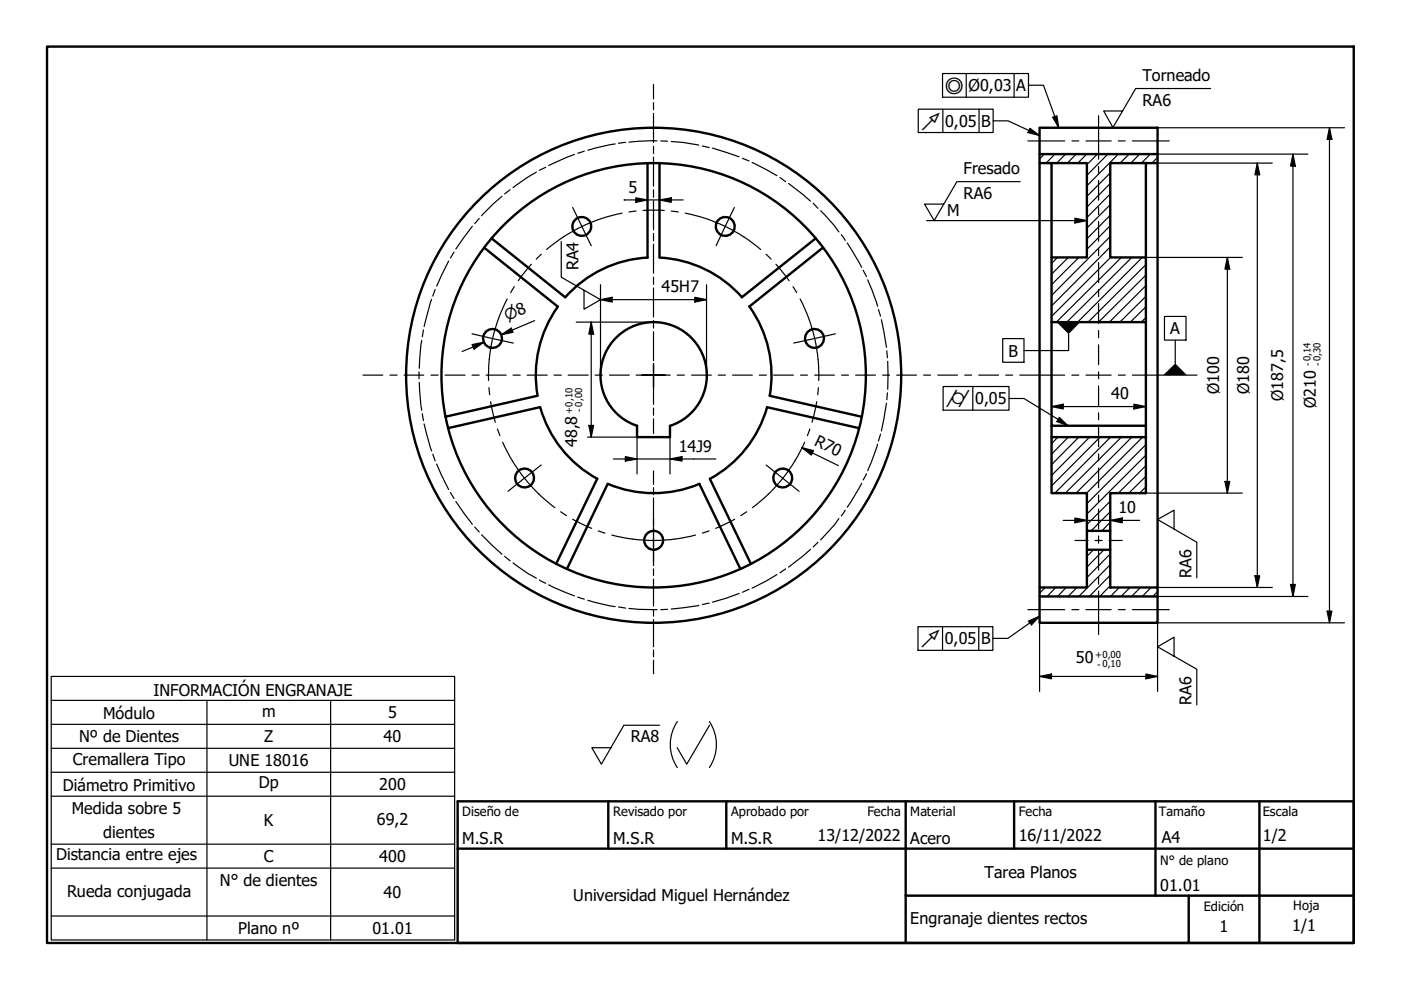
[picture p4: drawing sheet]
<svg xmlns="http://www.w3.org/2000/svg" width="297mm" height="210mm" viewBox="0 0 297 210" stroke-linecap="round" stroke-linejoin="round" font-family="sans-serif">
<!-- layer: Visible (ISO) -->
<g fill="none" stroke="#000" stroke-width=".51">
<path d="M137.3 34.6v20M139.8 34.6v20a25 25 0 0 1 17.5 8.4M220.4 27.1h25v7.5h-2.4v33.7h-20.1v-33.7h-2.5zM220.4 34.6v90M245.4 34.6v90M102.6 52.5l15.6 12.5M104.2 50.5l15.7 12.5a25 25 0 0 1 17.4-8.4M173 50.5l-15.7 12.5M174.5 52.5l-15.6 12.5a25 25 0 0 1 4.3 18.9l19.5 4.5M118.3 65a25 25 0 0 0-4.3 18.9M222.9 68.3v22h20.1v2.4M243 68.3v22"/>
<path d="M113.9 83.9l-19.5 4.5M114.5 86.3l-19.5 4.5M114.5 86.3a25 25 0 0 0 12.1 15.2l-8.7 18M142 90.3v2.4h-6.9v-2.4a11.3 11.3 0 0 1-5.6-17.4 11.3 11.3 0 0 1 18.2 0 11.3 11.3 0 0 1-5.6 17.4M182.1 90.8l-19.5-4.5a25 25 0 0 1-12.1 15.2M222.9 92.7h20.1v11.9h-7.6v8h-5v-8h-7.5zM222.9 90.3v2.4M128.8 102.6l-8.6 18M128.9 102.6a25 25 0 0 0 19.4 0M148.3 102.6l8.7 18M150.5 101.5l8.7 18M230.4 112.6v4"/>
<path d="M235.4 112.6v4M220.4 124.6h10v-8h5v8h10v7.5h-25z"/>
<circle cx="123.3" cy="48" r="2"/>
<circle cx="153.8" cy="48" r="2"/>
<circle cx="104.4" cy="71.8" r="2"/>
<circle cx="138.6" cy="79.6" r="45"/>
<circle cx="172.7" cy="71.8" r="2"/>
<circle cx="111.2" cy="101.3" r="2"/>
<circle cx="138.6" cy="114.6" r="2"/>
<circle cx="166" cy="101.3" r="2"/>
</g>
<!-- layer: Sombreado (ISO) -->
<g fill="none" stroke="#000" stroke-width=".25">
<path d="M221.4 32.7l-1 1M223.6 32.7l-1.8 1.9M225.9 32.7l-1.9 1.9M228.2 32.7l-1.9 1.9M230.4 32.7l-1.9 1.9M232.7 32.7l-2.3 2.2M234.9 32.7l-4.5 4.5M235.4 38.9l-5 5M235.4 36.7l-5 4.9M237.1 32.7l-6.7 6.7M239.4 32.7l-1.9 1.9M241.6 32.7l-1.8 1.9"/>
<path d="M243.9 32.7l-1.9 1.9M245.4 33.4l-1.2 1.2M224.2 54.6l-1.3 1.3M226.5 54.6l-3.6 3.5M228.7 54.6l-5.8 5.8M235.4 52.4l-12.5 12.5M235.4 50.1l-12.5 12.5M235.4 47.9l-5 5M235.4 45.6l-5 5M235.4 43.4l-5 5M235.4 41.1l-5 5M235.5 54.6l-12.6 12.5"/>
<path d="M237.7 54.6l-13.7 13.7M240 54.6l-13.8 13.7M242.2 54.6l-13.7 13.7M243 58.3l-10.1 10M243 56.1l-12.3 12.2M243 67.3l-1.1 1M243 65.1l-3.4 3.2M243 62.8l-5.6 5.5M243 60.6l-7.8 7.7M224.3 92.7l-1.4 1.4M226.5 92.7l-3.6 3.6M228.7 92.7l-5.8 5.8"/>
<path d="M231 92.7l-8.1 8.1M233.2 92.7l-10.3 10.3M235.5 92.7l-11.9 11.9M237.7 92.7l-11.8 11.9M240 92.7l-11.8 11.9M242.3 92.7l-11.9 11.9M243 98.7l-5.9 5.9M243 96.5l-12.6 12.5M243 94.3l-12.6 12.5M231.8 116.6l-1.4 1.4M234.1 116.6l-3.7 3.6M235.4 119.7l-6.7 6.8"/>
<path d="M235.4 117.4l-5 5.1M235.4 110.7l-1.8 1.9M235.4 108.5l-4.1 4.1M235.4 106.3l-5 4.9M243 103.2l-1.4 1.4M243 101l-3.7 3.6M221.6 124.6l-1.2 1.2M223.8 124.6l-1.8 1.9M226.1 124.6l-1.9 1.9M228.3 124.6l-1.9 1.9M235.4 124.2l-2.2 2.3M235.4 122l-4.5 4.5"/>
<path d="M237.3 124.6l-1.8 1.9M239.6 124.6l-1.9 1.9M241.8 124.6l-1.9 1.9M244 124.6l-1.8 1.9M245.4 125.4l-1 1.1"/>
</g>
<!-- layer: Borde (ISO) -->
<path d="M10 9.9h277v190h-277z" fill="none" stroke="#000" stroke-width=".51"/>
<g fill="none" stroke="#000" stroke-width=".51">
<path d="M220.4 32.7h25M222.9 34.6h7.5v20h-7.5M243 34.6h-7.6v20h7.6M220.4 126.5h25"/>
<circle cx="138.6" cy="79.6" r="52.5"/>
</g>
<g fill="none" stroke="#000" stroke-width=".25">
<path d="M138.6 17.9v3.1M113.7 36.5l-1.8 1.1-3.1 2.2M115.7 35.5l-1.3 .6M121.8 32.7l-5.5 2.4M123.9 32l-1.4 .5M130.4 30.5l-5.7 1.3M132.7 30.2l-1.6 .2M138.6 21.8v1.5M138.6 24v6.2M138.6 31v1.5M138.6 33.3v6.2M139.3 29.9l-6 .2"/>
<path d="M140.1 29.9h1.4M142.3 30l2.5 .2 3.3 .6M148.9 31l1.5 .3M151.1 31.4l5.6 1.8M157.4 33.6l1.4 .5M159.4 34.5l5.3 2.7M165.4 37.6l1.2 .9M167.2 38.9l4.6 3.7M95.1 55.3l-2.5 5.4M96.3 53.4l-.8 1.3M100.1 48l-3.5 4.8M101.6 46.3l-1 1.1"/>
<path d="M106.4 41.6l-1.9 1.7-2.4 2.5M108.1 40.2l-1.1 .9M138.6 40.2v1.6M138.6 42.6v6.1M138.6 49.5v1.5M138.6 51.8v6.1M138.6 58.8v1.5M172.4 43.1l1 1.1M174 44.7l2.9 3.2 1 1.3M178.4 49.8l.8 1.2M179.6 51.5l3.1 5.2M183 57.3l.7 1.3"/>
<path d="M184 59.3l2.1 5.6M88.8 78.8v1.5M89.4 72.2l-.5 5.9M89.8 69.9l-.3 1.5M91.5 63.5l-1.6 5.8M92.3 61.4l-.5 1.4M138.6 61.1v6.1M138.6 68v1.6M138.6 70.3v6.2M138.6 77.3v1.5M138.6 79.5v6.3M186.2 65.6l.5 1.4"/>
<path d="M186.9 67.8l1.1 5.8M188 74.4l.2 1.5M188.2 76.6v5.9M88.9 81.1l.5 5.9M89.5 87.7l.3 1.5M89.9 89.9l1.6 5.7M91.8 96.3l.5 1.4M92.6 98.4l2.5 5.4M138.6 86.5v1.5M138.6 88.8v3.1M138.6 99.9v2.8M186.1 94.2l-2.1 5.6"/>
<path d="M186.7 92l-.5 1.5M188 85.5l-1.1 5.8M188.2 83.3l-.2 1.4M95.5 104.4l.8 1.3M96.6 106.3l3.5 4.9M100.6 111.7l1 1.1M102.1 113.4l4.3 4.1M107 118l1.1 .9M108.8 119.4l3.1 2.2 1.8 1M138.6 103.4v1.5M138.6 105.6v5.7M138.6 112v1.4"/>
<path d="M138.6 114.1v5.8M171.8 116.5l-4.6 3.7M173.4 115l-1 1M177.9 110l-1 1.3-2.9 3.2M179.2 108.2l-.8 1.2M182.7 102.5l-3.1 5M183.7 100.4l-.7 1.4M114.4 123l1.3 .7M116.3 124l5.5 2.3M122.5 126.6l1.4 .4M124.7 127.3l5.7 1.3M131.1 128.7l1.6 .2"/>
<path d="M133.3 129l6 .3M138.6 120.6v1.4M138.6 122.8v5.7M138.6 129.2v1.5M138.6 131.4v5.7M138.6 137.8v1.4M138.6 140v2.8M141.5 129.2l-1.4 .1M148.1 128.4l-5.8 .7M150.4 127.9l-1.5 .3M156.7 125.8l-5.6 1.9M158.8 124.9l-1.4 .7"/>
<path d="M164.7 121.8l-2.2 1.4-3.1 1.5M166.6 120.6l-1.2 .8"/>
</g>
<path d="M97 169.9h190v30h-190zM97 179.9h190M129 169.9v10M154 169.9v10M192 169.9v30M215 169.9v10M245 169.9v20M267 169.9v30M192 189.9h95M252 189.9v10" fill="none" stroke="#000" stroke-width=".51"/>
<!-- layer: Eje (ISO) -->
<g fill="none" stroke="#000" stroke-width=".25">
<path d="M217.9 29.9h7.8M227.3 29.9h1.4M230.3 29.9h5.3M232.9 24.5v9.3M232.9 35.3v1.4M232.9 38.3v4.2M237.1 29.9h1.5M240.1 29.9h7.8M112.7 56l-2.8 3.5M114.8 53.9l-1.1 1M131.9 45.2a35 35 0 0 0-16 7.7M134.9 44.7l-1.5 .2"/>
<path d="M136.4 44.6h4.4M142.3 44.7l1.5 .2M145.3 45.2a35 35 0 0 1 16 7.7M162.4 53.9l1.1 1M164.5 56l2.8 3.5M232.9 44v1.5M232.9 47v4.2M232.9 52.7v1.5M232.9 55.7v4.2M77 79.5h4.2M82.7 79.5h1.5M85.7 79.5h4.2"/>
<path d="M91.4 79.5h1.5M94.4 79.5h4.2M100.1 79.5h1.5M103.1 79.5h4.2M107.5 63.4a35 35 0 0 0-3.9 17.3M108.8 79.5h1.5M109 60.8l-.7 1.3M111.8 79.5h4.2M117.5 79.5h1.5M120.5 79.5h4.2M126.2 79.5h1.5M129.2 79.5h4.2"/>
<path d="M134.9 79.5h1.5M137.9 79.5h4.2M143.6 79.5h1.5M146.6 79.5h4.2M152.3 79.5h1.5M155.3 79.5h4.2M161 79.5h1.5M164 79.5h4.2M168.1 60.8l.8 1.3M169.6 63.4a35 35 0 0 1 4 17.3M169.7 79.5h1.5M172.7 79.5h4.2"/>
<path d="M178.4 79.5h1.5M181.4 79.5h4.2M187.1 79.5h1.5M190.1 79.5h4.2M195.8 79.5h1.5M198.8 79.5h4.2M204.5 79.5h1.5M207.5 79.5h4.2M213.2 79.5h1.5M216.2 79.5h9.5M227.3 79.5h1.4M230.3 79.5h5.3"/>
<path d="M232.9 61.4v1.5M232.9 64.4v4.2M232.9 70.1v1.5M232.9 73.1v4.2M232.9 78.8v1.5M237.1 79.5h1.5M240.1 79.5h7.8M103.7 82.2l.1 1.5M104 85.2l1 4.3M105.5 91l.5 1.4M106.6 93.7a35 35 0 0 0 11 13.9M170.6 93.8a35 35 0 0 1-11.1 13.8"/>
<path d="M171.7 91l-.5 1.4M173.2 85.2l-1 4.3M173.5 82.2l-.1 1.5M232.9 81.8v4.2M232.9 87.5v1.5M232.9 90.5v4.2M232.9 96.2v1.5M232.9 99.2v4.2M118.9 108.5l1.2 .8M121.4 110.1l4 1.9M126.8 112.6l1.5 .4M129.7 113.4a35 35 0 0 0 17.8 0"/>
<path d="M150.3 112.6l-1.4 .4M155.8 110.1l-4.1 1.9M158.3 108.5l-1.2 .8M227.9 114.6h2.8M232.2 114.6h1.5M232.9 104.9v1.6M232.9 107.9v4.2M232.9 113.6v1.6M232.9 116.6v4.3M235.1 114.6h2.8M217.9 129.3h7.8M227.3 129.3h1.4"/>
<path d="M230.3 129.3h5.3M232.9 122.3v1.6M232.9 125.3v9.2M237.1 129.3h1.5M240.1 129.3h7.8"/>
</g>
<!-- layer: Marca de centro (ISO) -->
<path d="M121.4 44l3.9 8.1M155.7 44l-3.9 8.1M100.1 70.8l8.7 1.9M136.1 79.5h2.5h-2.5M138.6 77.1v2.4v-2.4M141 79.5h-2.4h2.4M177.1 70.8l-8.8 1.9M114.7 98.6l-7 5.6M138.6 82.1v-2.6v2.6M162.4 98.6l7 5.6M138.6 110.1v8.9" fill="none" stroke="#000" stroke-width=".25"/>
<g fill="none" stroke="#000" stroke-width=".25">
<path d="M199.8 15.6h18.3v5h-18.3zM204.9 15.6v5M215 15.6v5M218.1 18.1h3.1l3.3 9M256.7 18.8h-15.9l-4.8 8.2-2-3.5h4M194.7 23.1h15.9v5h-15.9zM199.9 23.1v5M207.6 23.1v5M210.6 25.6h3.1l6.7 3.1M216.3 38.5h-13.4l-4.8 8.3-2.1-3.5h4.1M218.4 27.2l2 1.5-2.5-.6zM223.2 24.9l.9-.4 .4 2.6z"/>
<path d="M119 51.2v7.6l8.3 4.7-3.5 2.1v-4M196.5 46.8h33.9M227.9 46.3l2.5 .5-2.5 .5zM212.6 71.8h4.5v5h-4.5zM226.6 70.8v3.5h-9.5M246.9 67.1h4.6v5h-4.6zM247.9 79.5h5.9M249.2 72.1v5M200 82h13.9v5h-13.9zM206.2 82v5M213.9 84.5h3.2l9.3 5.8M224.6 88.5l1.8 1.8-2.3-.9z"/>
<path d="M248.9 112.2v-4l-3.5 1.9 8.3 4.9v7.5M194.6 132.9h15.9v5h-15.9zM199.8 132.9v5M207.5 132.9v5M218.1 131.7l2.3-1-1.7 1.8zM220.4 130.7l-6.7 4.7h-3.2M248.9 139.2v-4.1l-3.5 2 8.3 4.8v7.6M10.9 148.5v-5.1h85.5v5.1M10.9 148.5v50.8h85.5v-50.8M10.9 148.5h85.5M10.9 153.6h85.5M10.9 158.7h85.5"/>
<path d="M43.9 148.5v50.8M70.1 148.5v50.8M139.8 153.8h-7.5l-4.8 8.2-2-3.5h4M143.6 153a8.7 8.7 0 0 0 0 9.8M150.4 153a8.7 8.7 0 0 1 0 9.8M150.4 153.8l-4.8 8.2-2-3.5M10.9 163.7h85.5M10.9 168.8h85.5M10.9 179h85.5M10.9 184.1h85.5M10.9 194.2h85.5"/>
</g>
<!-- layer: Cota (ISO) -->
<g fill="none" stroke="#000" stroke-width=".25">
<path d="M243 34.6h26.7M245.4 27.1h39.7M245.4 32.7h31.9M266.6 34.6l.5 2.5h-1zM266.6 34.6v90M274.1 32.7l.5 2.5h-1zM274.1 32.7v93.8M281.9 27.1l.5 2.5h-1zM281.9 27.1v105M132.3 42.4h12.5M134.8 41.9l2.5 .5-2.5 .5zM139.8 42.4l2.5-.5v1z"/>
<path d="M243 54.6h20.4M260.2 54.6l.5 2.5h-1zM260.2 54.6v50M100.1 73.1l2.5-.5-2.1 1.4zM102.6 72.6l-4.6 1.9M106.3 71l2.1-1.4 .4 .9zM113.3 68l-7 3 2.3-1M122.2 68.3h16.4M125.3 68.3l.6 2.5h-1.1zM125.3 68.3v24.4M127.3 63.5l2.5-.5v1zM127.3 63.5h22.5"/>
<path d="M127.3 60.4v19.1M147.3 63l2.5 .5-2.5 .5zM149.8 60.4v19.1M124.6 92.7h10.5v7.8M124.8 90.2h1.1l-.6 2.5zM130 97.3h21.8M132.6 96.8l2.5 .5-2.5 .5zM142 97.3l2.6-.5v1zM142 92.7v7.8M170 94.9l2.5 .6-.5 1zM170 94.9l7.7 3.8M222.9 86.2l2.5-.5v1z"/>
<path d="M222.9 86.2h20.1M240.4 85.7l2.6 .5-2.6 .5zM225.4 110.3h16.2M227.9 109.8l2.5 .5-2.5 .5zM235.4 110.3l2.5-.5v1zM243 104.6h20.4M259.7 102.1h1l-.5 2.5zM220.4 132.1v14.5M245.4 126.5h31.9M245.4 124.6h24.3M266.1 122.1h1l-.5 2.5zM273.6 123.9h1l-.5 2.6z"/>
<path d="M281.4 129.6h1l-.5 2.5zM285.1 132.1h-39.7v14.5M220.4 143.4l2.5-.5v1zM220.4 143.4h25M243 142.9l2.4 .5-2.4 .5z"/>
</g>
<g fill="#000">
<path d="M266.6 34.6l.5 2.5h-1z" fill-rule="evenodd"/>
<path d="M274.1 32.7l.5 2.5h-1z" fill-rule="evenodd"/>
<path d="M281.9 27.1l.5 2.5h-1z" fill-rule="evenodd"/>
<path d="M134.8 41.9l2.5 .5-2.5 .5z" fill-rule="evenodd"/>
<path d="M139.8 42.4l2.5-.5v1z" fill-rule="evenodd"/>
<path d="M260.2 54.6l.5 2.5h-1z" fill-rule="evenodd"/>
<path d="M100.1 73.1l2.5-.5-2.1 1.4z" fill-rule="evenodd"/>
<path d="M106.3 71l2.1-1.4 .4 .9z" fill-rule="evenodd"/>
<path d="M125.3 68.3l.6 2.5h-1.1z" fill-rule="evenodd"/>
<path d="M127.3 63.5l2.5-.5v1z" fill-rule="evenodd"/>
<path d="M147.3 63l2.5 .5-2.5 .5z" fill-rule="evenodd"/>
<path d="M124.8 90.2h1.1l-.6 2.5z" fill-rule="evenodd"/>
<path d="M132.6 96.8l2.5 .5-2.5 .5z" fill-rule="evenodd"/>
<path d="M142 97.3l2.6-.5v1z" fill-rule="evenodd"/>
<path d="M170 94.9l2.5 .6-.5 1z" fill-rule="evenodd"/>
<path d="M222.9 86.2l2.5-.5v1z" fill-rule="evenodd"/>
<path d="M240.4 85.7l2.6 .5-2.6 .5z" fill-rule="evenodd"/>
<path d="M227.9 109.8l2.5 .5-2.5 .5z" fill-rule="evenodd"/>
<path d="M235.4 110.3l2.5-.5v1z" fill-rule="evenodd"/>
<path d="M259.7 102.1h1l-.5 2.5z" fill-rule="evenodd"/>
<path d="M266.1 122.1h1l-.5 2.5z" fill-rule="evenodd"/>
<path d="M273.6 123.9h1l-.5 2.6z" fill-rule="evenodd"/>
<path d="M281.4 129.6h1l-.5 2.5z" fill-rule="evenodd"/>
<path d="M220.4 143.4l2.5-.5v1z" fill-rule="evenodd"/>
<path d="M243 142.9l2.4 .5-2.4 .5z" fill-rule="evenodd"/>
</g>
<g fill="#000">
<path d="M218.4 27.2l2 1.5-2.5-.6z" fill-rule="evenodd"/>
<path d="M223.2 24.9l.9-.4 .4 2.6z" fill-rule="evenodd"/>
<path d="M227.9 46.3l2.5 .5-2.5 .5z" fill-rule="evenodd"/>
<path d="M224 68.3h5l-2.4 2.5z" fill-rule="evenodd"/>
<path d="M246.6 79.5l2.6-2.4 2.5 2.4z" fill-rule="evenodd"/>
<path d="M224.6 88.5l1.8 1.8-2.3-.9z" fill-rule="evenodd"/>
<path d="M218.1 131.7l2.3-1-1.7 1.8z" fill-rule="evenodd"/>
</g>
<g font-size="3.4">
<text x="242.3" y="17.2">Torneado</text>
<text x="205.4" y="19.3">Ø0,03</text>
<text x="215.5" y="19.3">A</text>
<text x="242.3" y="22.4">RA6</text>
<text x="200.4" y="26.9">0,05</text>
<text x="208" y="26.9">B</text>
<text x="133.3" y="40.9">5</text>
<text x="204.3" y="37">Fresado</text>
<text x="200.8" y="45.8">M</text>
<text x="204.3" y="42.1">RA6</text>
<text x="122.7" y="57.3" transform="rotate(-90 122.7 57.3)">RA4</text>
<text x="140.3" y="62">45H7</text>
<text x="248.1" y="70.9">A</text>
<text x="213.8" y="75.6">B</text>
<text x="258.5" y="83.6" transform="rotate(-90 258.5 83.6)">Ø100</text>
<text x="264.9" y="83.6" transform="rotate(-90 264.9 83.6)">Ø180</text>
<text x="206.8" y="85.8">0,05</text>
<text x="235.6" y="84.6">40</text>
<text x="272" y="85.1" transform="rotate(-90 272 85.1)">Ø187,5</text>
<text x="279" y="86.5" transform="rotate(-90 279 86.5)">Ø210</text>
<text x="122.4" y="94.8" transform="rotate(-90 122.4 94.8)">48,8</text>
<text x="144" y="95.7">14J9</text>
<text x="172.5" y="94.3" transform="rotate(26 172.5 94.3)">R70</text>
<text x="237.1" y="108.7">10</text>
<text x="252.6" y="122.5" transform="rotate(-90 252.6 122.5)">RA6</text>
<text x="200.3" y="136.6">0,05</text>
<text x="208" y="136.6">B</text>
<text x="228.1" y="140.5">50</text>
<text x="32.5" y="147.7">INFORMACIÓN ENGRANAJE</text>
<text x="252.6" y="149.5" transform="rotate(-90 252.6 149.5)">RA6</text>
<text x="21.8" y="152.4">Módulo</text>
<text x="55.6" y="152">m</text>
<text x="82.3" y="152.2">5</text>
<text x="16.8" y="157.4">Nº de Dientes</text>
<text x="56" y="157.4">Z</text>
<text x="81.3" y="157.4">40</text>
<text x="133.7" y="157.4">RA8</text>
<text x="13.3" y="167.7">Diámetro Primitivo</text>
<text x="15.4" y="162.2">Cremallera Tipo</text>
<text x="48.5" y="162.5">UNE 18016</text>
<text x="54.9" y="167.2">Dp</text>
<text x="80.4" y="167.5">200</text>
<text x="15.2" y="172.6">Medida sobre 5</text>
<text x="21.9" y="177.7">dientes</text>
<text x="55.9" y="175.2">K</text>
<text x="79.9" y="174.9">69,2</text>
<text x="98" y="178.9">M.S.R</text>
<text x="130" y="178.9">M.S.R</text>
<text x="155" y="178.9">M.S.R</text>
<text x="173.4" y="178.3">13/12/2022</text>
<text x="193" y="178.9">Acero</text>
<text x="216" y="178.3">16/11/2022</text>
<text x="246.3" y="178.7">A4</text>
<text x="267.7" y="178.3">1/2</text>
<text x="11.9" y="182.4">Distancia entre ejes</text>
<text x="55.9" y="182.8">C</text>
<text x="80.4" y="182.8">400</text>
<text x="14.2" y="190.1">Rueda conjugada</text>
<text x="46.6" y="187.9">N° de dientes</text>
<text x="81.3" y="190.4">40</text>
<text x="121.5" y="191">Universidad Miguel Hernández</text>
<text x="208.7" y="186.2">Tarea Planos</text>
<text x="246" y="188.8">01.01</text>
<text x="193" y="195.9">Engranaje dientes rectos</text>
<text x="258.6" y="197.6">1</text>
<text x="273.9" y="197.5">1/1</text>
<text x="50.5" y="198">Plano nº</text>
<text x="79" y="198">01.01</text>
</g>
<g font-size="3.2">
<text x="200.3" y="19.8">◎</text>
<text x="195.2" y="27.5">↗</text>
<text x="107.5" y="68.1" transform="rotate(-23 107.5 68.1)">⌀8</text>
<text x="200.5" y="86.3">⌭</text>
<text x="195.1" y="137.2">↗</text>
</g>
<g font-size="2.7">
<text x="98" y="173.1">Diseño de</text>
<text x="130" y="173">Revisado por</text>
<text x="155" y="173">Aprobado por</text>
<text x="183.9" y="173">Fecha</text>
<text x="193" y="173">Material</text>
<text x="216" y="173">Fecha</text>
<text x="245.7" y="173.1">Tamaño</text>
<text x="267.7" y="173">Escala</text>
<text x="246" y="183.4">N° de plano</text>
<text x="255.2" y="193.1">Edición</text>
<text x="274.2" y="192.9">Hoja</text>
</g>
<g font-size="2">
<text x="278" y="77.7" transform="rotate(-90 278 77.7)">-0,14</text>
<text x="280.1" y="77.7" transform="rotate(-90 280.1 77.7)">-0,30</text>
<text x="121.4" y="87.8" transform="rotate(-90 121.4 87.8)">+0,10</text>
<text x="123.5" y="87.4" transform="rotate(-90 123.5 87.4)">- 0,00</text>
<text x="232.2" y="139.5">+0,00</text>
<text x="232.6" y="141.6">- 0,10</text>
</g>
</svg>
